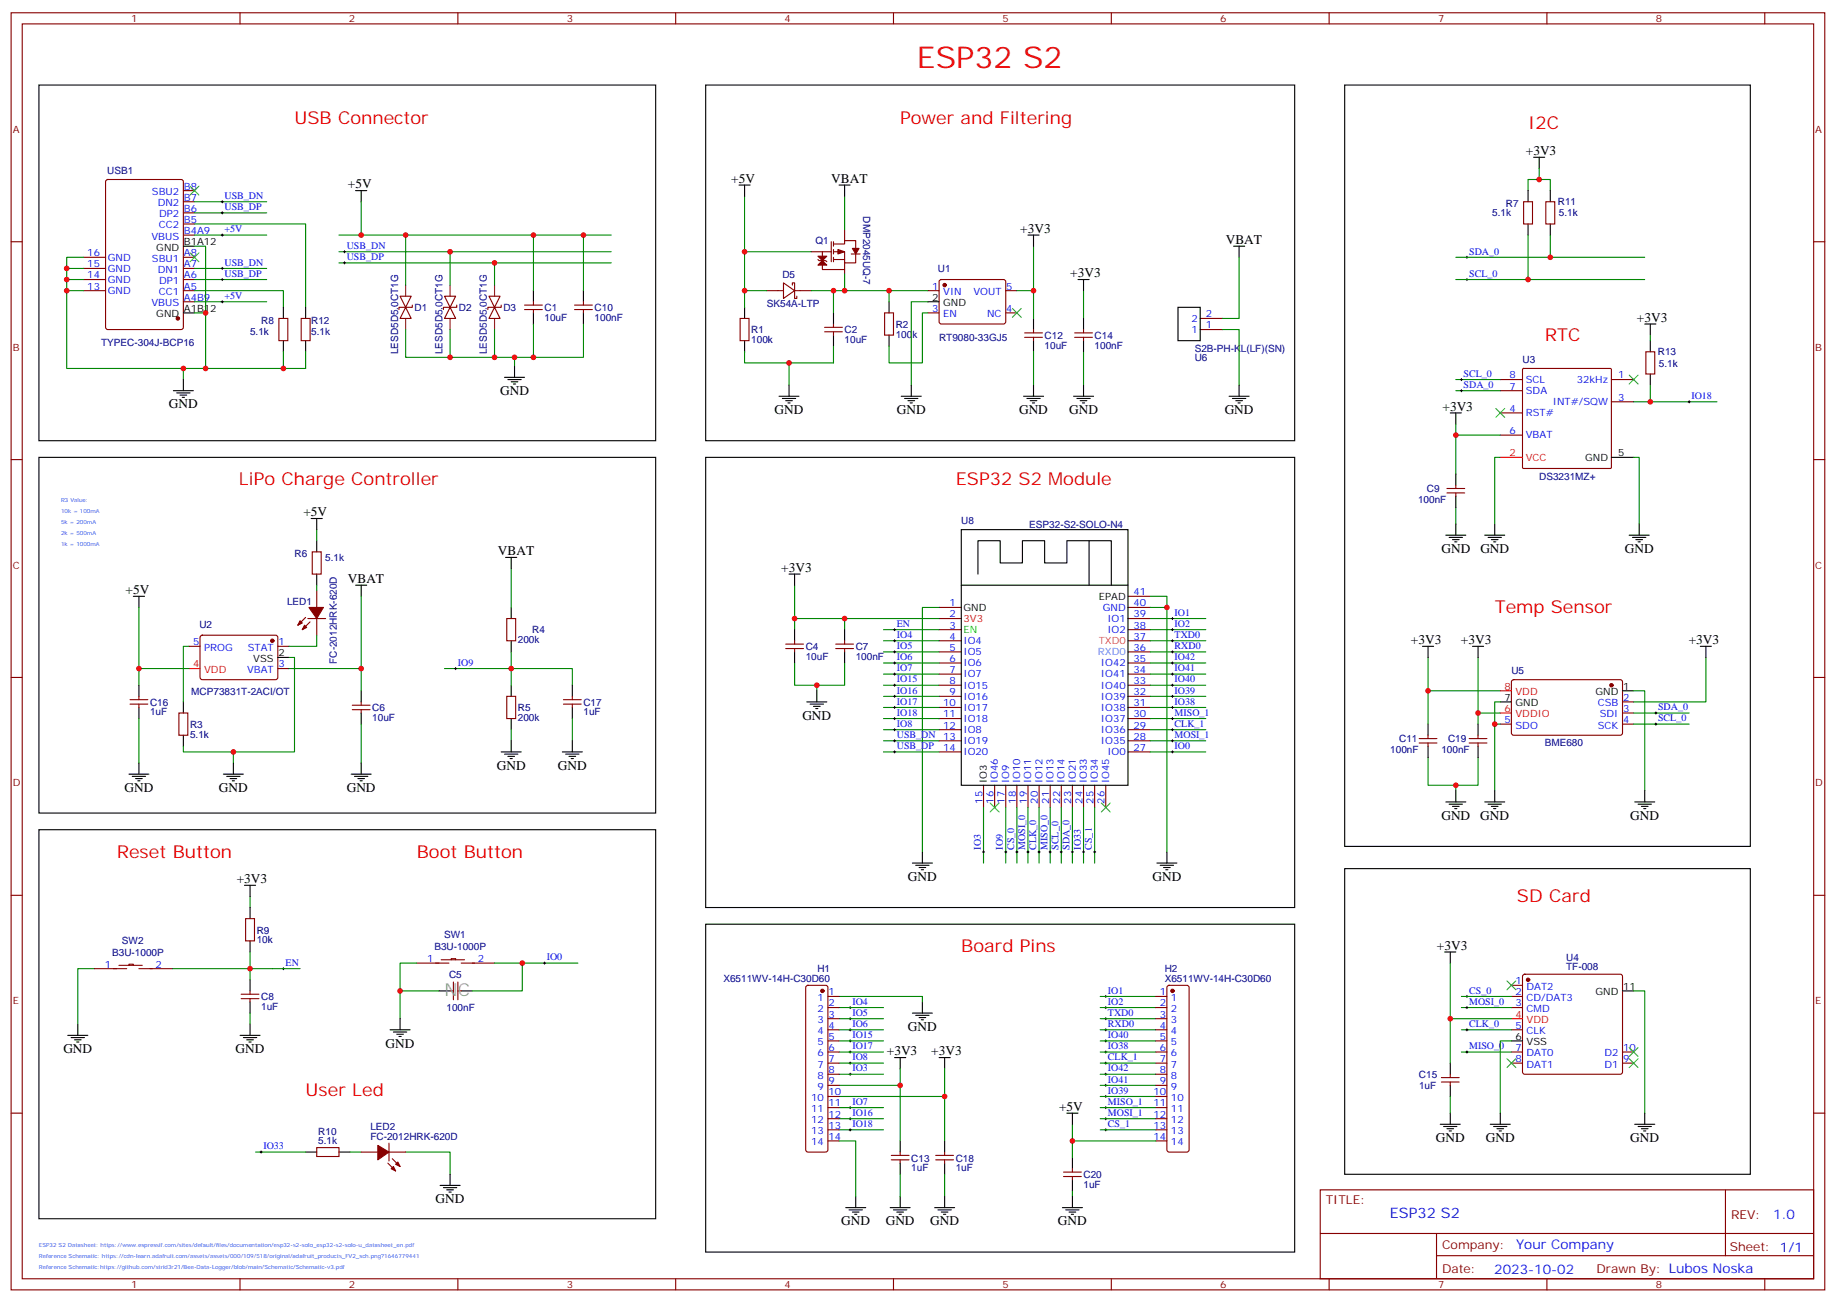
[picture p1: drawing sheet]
<svg xmlns="http://www.w3.org/2000/svg" width="583mm" height="413mm" viewBox="0 0 583 413" stroke-linecap="round" stroke-linejoin="round" font-family="sans-serif">
<g fill="none" stroke="#870000" stroke-width=".35">
<path d="M3.5 4.1h575.8v405.3h-575.8zM7.1 7.6h568.6v398.3h-568.6zM76.2 4.1v3.5M145.3 4.1v3.5M214.5 4.1v3.5M283.6 4.1v3.5M352.8 4.1v3.5M421.9 4.1v3.5M491.1 4.1v3.5M560.2 4.1v3.5M33.7 57.2l.5-.2h23.3l.7 .4v46.5l-.5 .6-23.5 .1-.6-.5-.1-46.4zM3.5 76.7h3.6"/>
<path d="M58.2 74.6h3.5M58.2 71.1h3.5M58.2 67.6h3.5M58.2 64h3.5M58.2 60.5h3.5M257.5 79.9h6.4M261.1 79.9v5.6h7M263.9 76.7v6.4M264.6 77.4h3.5v-1h3.5v2.8M264.6 79.9h3.5v3.5h3.5v-3.5M264.6 76.7v1.4M264.6 79.2v1.4"/>
<path d="M268.1 72.8v3.6M483.7 64h2.8v7.1h-2.8zM490.7 64h2.8v7.1h-2.8zM575.7 76.7h3.6M26.5 92.3h7M26.5 88.7h7M26.5 85.2h7M26.5 81.7h7M58.2 92.3h3.5M58.2 95.8h3.5M58.2 88.7h3.5M58.2 85.2h3.5"/>
<path d="M58.2 81.7h3.5M127 94h3.5l-1.7 3.5zM128.8 97.5l1.7 3.6h-3.5zM130.9 96.8v.7h-4.3v.7M141.1 94h3.5l-1.7 3.5zM142.9 97.5l1.7 3.6h-3.5zM145 96.8v.7h-4.2v.7M155.2 94h3.5l-1.7 3.5zM157 97.5l1.7 3.6h-3.5zM159.1 96.8v.7h-4.2v.7M166.5 98.2h5.7M166.5 96.8h5.7"/>
<path d="M169.3 95.8v1M169.3 98.2v1.1M182.4 98.2h5.6M182.4 96.8h5.6M185.2 95.8v1M185.2 98.2v1.1M243.4 92.3h5.3M248.7 89.8l3.5 2.5-3.5 2.4zM251.5 90.5v-.7h.7v4.9h.7v-.7M252.2 92.3h5.3M259.6 82.4l.4 .3h2.1l.4 .4M264.6 82.4h3.5"/>
<path d="M264.6 81.7v1.4M268.1 83.4v3.6M270.2 80.6h2.8M280.8 99.3h2.8v7.1h-2.8zM294.6 92.3h3.5M294.6 99.3h3.5M298.3 88.9l.5-.2 20 .1 .5 .6-.1 13-.6 .4h-20.1l-.4-.7v-12.7zM319.3 92.3h3.5M319.3 99.3h3.5M88.5 101.1h2.9v7h-2.9zM95.6 101.1h2.8v7h-2.8zM234.9 101.1h2.9v7h-2.9z"/>
<path d="M261.8 105.3h5.6M261.8 103.9h5.6M264.6 102.8v1.1M264.6 105.3v1.1M325.3 107.1h5.6M325.3 105.7h5.6M328.1 104.6v1.1M328.1 107.1v1M341.1 107.1h5.7M341.1 105.7h5.7M344 104.6v1.1M344 107.1v1"/>
<path d="M381 104.6h7.1M381 101.1h7.1M483.4 117.1l.3-.2h27.5l.3 .2v31.2l-.2 .3-27.6 .1-.3-.2zM522.5 111.7h2.8v7h-2.8zM476.2 120.5h7.1M476.2 131.1h7.1M476.2 138.1h7.1M476.2 124h7.1M511.5 120.5h7.1M511.5 127.5h7.1M3.5 145.9h3.6M459.3 156.5h5.7"/>
<path d="M459.3 155h5.7M462.1 154v1M462.1 156.5v1M575.7 145.9h3.6M99.1 175.2h2.9v7h-2.9zM97 196l-2.5 2.4M97.7 196.3h5.7M98.4 197.4l-2.4 2.4M100.5 187.5v5.3M100.5 196.3v5.3M160.9 196.3h2.8v7.1h-2.8zM298.1 196.3h7.1"/>
<path d="M298.1 192.8h7.1M298.1 199.8h7.1M358.1 196.3h7M358.1 192.8h7M358.1 189.3h7M358.1 199.8h7M3.5 215h3.6M60 205.1h3.5M63.7 201.8l.5-.2 23.6 .1 .4 .6-.1 13-.6 .4h-23.6l-.4-.7v-12.7zM88.2 205.1h3.5M88.2 212.2h3.5M249.4 205.8h5.7"/>
<path d="M249.4 204.4h5.7M252.2 203.4v1M252.2 205.8v1.1M265.3 205.8h5.6M265.3 204.4h5.6M268.1 203.4v1M268.1 205.8v1.1M298.1 203.4h7.1M298.1 206.9h7.1M298.1 210.4h7.1M298.1 214h7.1M298.1 217.5h7.1"/>
<path d="M358.1 203.4h7M358.1 206.9h7M358.1 210.4h7M358.1 214h7M358.1 217.5h7M480 215.9l.5-.2 34.1 .1 .5 .6-.1 16.5-.7 .5-34.1-.1-.4-.6v-16.3zM575.7 215h3.6M41.3 223.5h5.6M41.3 222.1h5.6M44.1 221v1.1M44.1 223.5v1M56.8 226.3h2.8v7.1h-2.8z"/>
<path d="M111.8 225.2h5.7M111.8 223.8h5.7M114.7 222.8v1M114.7 225.2v1.1M160.9 221h2.8v7.1h-2.8zM178.9 223.5h5.6M178.9 222.1h5.6M181.7 221v1.1M181.7 223.5v1M298.1 221h7.1M298.1 224.5h7.1M298.1 228.1h7.1"/>
<path d="M298.1 231.6h7.1M298.1 235.1h7.1M298.1 238.7h7.1M358.1 221h7M358.1 224.5h7M358.1 228.1h7M358.1 231.6h7M358.1 235.1h7M358.1 238.7h7M450.5 235.8h5.6M450.5 234.4h5.6M453.3 233.4v1"/>
<path d="M453.3 235.8v1.1M466.4 235.8h5.6M466.4 234.4h5.6M469.2 233.4v1M469.2 235.8v1.1M476.2 229.8h3.6M515.1 229.8h3.5M515.1 226.3h3.5M515.1 222.8h3.5M312.2 249.2v7.1M315.7 249.2v7.1M319.3 249.2v7.1"/>
<path d="M322.8 249.2v7.1M326.3 249.2v7.1M329.8 249.2v7.1M333.4 249.2v7.1M336.9 249.2v7.1M340.4 249.2v7.1M344 249.2v7.1M347.5 249.2v7.1M351 249.2v7.1M3.5 284.2h3.6M78 291.6h2.8v7h-2.8zM575.7 284.2h3.6"/>
<path d="M30 307.4h10.2M37.7 306.4h7.5M40.9 306.4v-.4h1.4v.4M44.1 307.4h10.6M76.6 317h5.6M76.6 315.6h5.6M79.4 314.5v1.1M79.4 317v1M132.3 305.7h10.2M140.1 304.6h7.4M142.9 314.5h1M143.2 304.6v-.3h1.4v.3"/>
<path d="M143.9 311.7v5.6M145.3 311.7v5.6M145.3 314.5h1.1M146.4 305.7h10.6M256 312.9l.5-.2h5.6l.5 .2 .2 .5v51.5l-.2 .5-.5 .3h-5.6l-.5-.3-.2-.5v-51.5zM262.8 316.3h3.5M262.8 319.8h3.5M366.9 316.3h3.5M366.9 319.8h3.5M370.7 312.9l.4-.2h5.7l.5 .2 .2 .5v51.5l-.3 .5-.4 .3h-5.7l-.5-.3-.2-.5v-51.5zM479.8 316.3h3.5M479.8 319.8h3.5"/>
<path d="M479.8 312.7h3.5M483.5 309.4l.5-.2h30.3l.5 .2 .3 .5v30.4l-.3 .5-.5 .2h-30.3l-.5-.3-.2-.4v-30.4zM262.8 323.3h3.5M262.8 326.8h3.5M262.8 330.4h3.5M262.8 333.9h3.5M262.8 337.4h3.5M366.9 323.3h3.5M366.9 326.8h3.5M366.9 330.4h3.5M366.9 333.9h3.5M366.9 337.4h3.5"/>
<path d="M479.8 326.8h3.5M479.8 333.9h3.5M479.8 337.4h3.5M515.1 333.9h3.5M515.1 337.4h3.5M3.5 353.3h3.6M262.8 341h3.5M262.8 344.5h3.5M262.8 348h3.5M262.8 351.5h3.5M262.8 355.1h3.5M262.8 358.6h3.5"/>
<path d="M366.9 341h3.5M366.9 344.5h3.5M366.9 348h3.5M366.9 351.5h3.5M366.9 355.1h3.5M366.9 358.6h3.5M457.6 343.4h5.6M457.6 342h5.6M460.4 341v1M460.4 343.4v1.1M575.7 353.3h3.6M100.5 364.2h7.1v2.9h-7.1z"/>
<path d="M114.7 365.7h5.2M123.1 369.2l2.5 2.5M123.5 365.7h5.3M123.5 362.8v5.7M124.5 367.8l2.5 2.4M262.8 362.1h3.5M282.9 368.1h5.7M282.9 366.7h5.7M285.8 365.7v1M285.8 368.1v1.1M297 368.1h5.7M297 366.7h5.7"/>
<path d="M299.9 365.7v1M299.9 368.1v1.1M337.6 373.4h5.7M337.6 372h5.7M340.4 370.9v1.1M340.4 373.4v1.1M366.9 362.1h3.5M419.1 377.6h156.6v28.3h-156.6zM547.7 377.7v20.9M419.1 391.5h156.5M456 398.6h119.6M456 391.5v14.1"/>
<path d="M76.2 405.9v3.5M145.3 405.9v3.5M214.5 405.9v3.5M283.6 405.9v3.5M352.8 405.9v3.5M421.9 405.9v3.5M491.1 405.9v3.5M560.2 405.9v3.5"/>
</g>
<g fill="none" stroke="#008700" stroke-width=".35">
<path d="M488.6 53.4v3.6M61.7 78.1h3.6v21.2M61.7 71.1h35.3v26.4M61.7 74.6h23M61.7 64h23M61.7 67.6h23M107.6 79.9h86.4M107.6 74.6h86.4M114.7 64v10.6M128.8 74.6v15.9M142.9 79.9v10.6M169.3 74.6v17.7"/>
<path d="M185.2 74.6v17.7M236.4 62.3v17.6M257.5 79.9h-21.1v12.4M268.1 62.3v10.5M328.1 78.1v14.2h-5.3M485.1 60.5v-3.5h7v3.5M485.1 74.6v14.1M492.1 74.6v7.1M21.2 88.7h5.3M21.2 92.3h5.3M21.2 85.2h5.3M26.5 81.7h-5.3v35.2h75.8v-5.2"/>
<path d="M61.7 99.3h3.6v17.6M61.7 92.3h28.3v5.2M61.7 88.7h23M61.7 85.2h23M61.7 95.8h23M107.6 83.4h86.4M157 83.4v7.1M243.4 92.3h-7v5.2M257.5 92.3h7.1M268.1 87v5.3M282.2 92.3v3.5M294.6 92.3h-30v7"/>
<path d="M294.6 99.3h-1.8v15.9h-10.6v-5.3M294.6 95.8h-5.3v26.4M328.1 92.3v8.8M344 92.3v8.8M393.3 81.7v19.4h-5.2M462.1 88.7h60M462.1 81.7h60M58.2 116.9v3.6M90 111.7v5.2M128.8 104.6v8.8h14.1v-8.8M157 104.6v8.8h-14.1M163.3 113.4v2.8"/>
<path d="M169.3 102.8v10.6h-12.3M185.2 102.8v10.6h-15.9M250.5 115.2v7M264.6 109.9v5.3h-28.2v-3.5M328.1 111.7v10.5M344 111.7v10.5M388.1 104.6h5.2v17.6M523.9 106.4v1.7M462.1 120.5h14.1M462.1 124h14.1M462.1 134.6v15.9M462.1 138.1h14.1"/>
<path d="M518.6 127.5h26.4M523.9 122.2v5.3M476.2 145.2h-1.7v21.1M518.6 145.2h1.7v21.1M100.5 168.1v3.5M462.1 161v5.3M44.1 192.8v19.4h15.9M100.5 185.7v1.8M114.7 189.3v22.9h-23M162.3 180.4v12.4M252.2 185.7v14.1M252.2 196.3h45.9"/>
<path d="M268.1 196.3v3.5M280.5 199.8h17.6M298.1 192.8h-5.3v77.6M365.1 189.3h5.3v81.1M365.1 192.8h5.3M365.1 196.3h17.7M365.1 199.8h17.7M44.1 212.2v5.3M60 205.1h-1.8v17.7M91.7 208.7h1.8v30h-35.3v-1.8M100.5 201.6v3.5h-8.8M114.7 212.2v7.1"/>
<path d="M141.1 212.2h40.6v5.3M162.3 206.9v10.6M252.2 210.4v7.1h15.9v-7.1M259.3 217.5v1.8M280.5 203.4h17.6M280.5 206.9h17.6M280.5 210.4h17.6M280.5 214h17.6M280.5 217.5h17.6M365.1 203.4h17.7M365.1 206.9h17.7M365.1 210.4h17.7"/>
<path d="M365.1 214h17.7M365.1 217.5h17.7M453.3 219.3h22.9M453.3 208.7v21.1M469.2 208.7v21.1M518.6 219.3h3.5v31.7M541.5 208.7v14.1h-22.9M44.1 228.1v14.1M74.1 238.7v3.5M114.7 229.8v12.4M162.3 231.6v3.5M181.7 228.1v7"/>
<path d="M280.5 235.1h17.6M280.5 238.7h17.6M280.5 221h17.6M280.5 224.5h17.6M280.5 228.1h17.6M280.5 231.6h17.6M365.1 235.1h17.7M365.1 238.7h17.7M365.1 221h17.7M365.1 224.5h17.7M365.1 228.1h17.7M365.1 231.6h17.7"/>
<path d="M469.2 226.3h7M474.5 229.8h1.7M476.2 222.8h-1.7v28.2M518.6 226.3h17.6M518.6 229.8h17.6M312.2 256.3v17.6M319.3 256.3v17.6M322.8 256.3v17.6M326.3 256.3v17.6M329.8 256.3v17.6M333.4 256.3v17.6M336.9 256.3v17.6"/>
<path d="M340.4 256.3v17.6M344 256.3v17.6M347.5 256.3v17.6M453.3 240.4v8.8h15.9v-8.8M462.1 249.2v1.8M79.4 284.5v3.5M30 307.4h-5.3v17.7M54.7 307.4h40.5M79.4 302.2v8.8M127 314.5h12.3M132.3 305.7h-5.3v17.6M157 305.7h26.4"/>
<path d="M165.8 305.7v8.8h-15.9M266.3 316.3h26.5v1.7M266.3 319.8h14.2M349.2 316.3h17.7M349.2 319.8h17.7M460.4 305.7v17.6h19.4M463.9 316.3h15.9M463.9 319.8h15.9M518.6 314.5h3.5v38.8M79.4 321.6v3.5M266.3 333.9h14.2M266.3 337.4h14.2"/>
<path d="M266.3 323.3h14.2M266.3 326.8h14.2M266.3 330.4h14.2M285.8 339.2v5.3h-19.5M299.9 339.2v8.8h-33.6M349.2 333.9h17.7M349.2 337.4h17.7M349.2 323.3h17.7M349.2 326.8h17.7M349.2 330.4h17.7M460.4 323.3v14.1M463.9 333.9h15.9"/>
<path d="M463.9 326.8h15.9M479.8 330.4h-3.6v22.9M266.3 358.6h14.2M266.3 355.1h14.2M266.3 351.5h14.2M266.3 341h14.2M285.8 344.5v17.6M299.9 348v14.1M340.4 356.8v10.6M349.2 358.6h17.7M349.2 355.1h17.7M349.2 351.5h17.7"/>
<path d="M349.2 341h17.7M349.2 344.5h17.7M349.2 348h17.7M460.4 348v5.3M81.1 365.7h15.9M111.1 365.7h3.6M128.8 365.7h14.1v7M266.3 362.1h5.3v17.7M285.8 372.7v7.1M299.9 372.7v7.1M340.4 378v1.8M340.4 362.1h26.5"/>
</g>
<path d="M128.8 90.5v3.5M142.9 90.5v3.5M157 90.5v3.5M128.8 101.1v3.5M142.9 101.1v3.5M157 101.1v3.5" fill="none" stroke="#8c2424" stroke-width=".35"/>
<g fill="none" stroke="#000" stroke-width=".35">
<path d="M12.3 27h195.8v112.9h-195.8zM224 27h187v112.9h-187zM426.9 27h128.7v241.6h-128.7zM234.6 58.7h3.5M236.4 58.7v3.6M266.3 58.7h3.6M268.1 58.7v3.6M486.8 49.9h3.6M488.6 49.9v3.5M58.2 78.1h3.5M112.9 60.5h3.5M114.7 60.5v3.5"/>
<path d="M326.3 74.6h3.5M328.1 74.6v3.5M391.6 78.1h3.5M393.3 78.1v3.6M485.1 60.5v3.5M485.1 71.1v3.5M492.1 60.5v3.5M492.1 71.1v3.5M58.2 99.3h3.5M90 97.5v3.6M97 97.5v3.6M169.3 92.3v3.5"/>
<path d="M169.3 99.3v3.5M185.2 92.3v3.5M185.2 99.3v3.5M236.4 97.5v3.6M264.6 99.3v3.5M282.2 95.8v3.5M294.6 95.8h3.5M342.2 88.7h3.5M344 88.7v3.6M373.9 97.5h7.1v10.6h-7.1zM90 108.1v3.6M97 108.1v3.6"/>
<path d="M160.2 119.8h6.3M163.3 116.2v3.6M236.4 108.1v3.6M264.6 106.4v3.5M282.2 106.4v3.5M328.1 101.1v3.5M328.1 108.1v3.6M344 101.1v3.5M344 108.1v3.6M522.1 102.8h3.5M523.9 102.8v3.6M523.9 108.1v3.6"/>
<path d="M523.9 118.7v3.5M55 124h6.4M56.1 124.7h4.2M57.1 125.4h2.2M57.9 126.1h.7M58.2 120.5v3.5M161.2 120.5h4.3M162.3 121.2h2.1M163 121.9h.7M247.3 125.8h6.3M248.4 126.5h4.2M249.4 127.2h2.1"/>
<path d="M250.1 127.9h.7M250.5 122.2v3.6M286.1 125.8h6.4M287.2 126.5h4.2M288.2 127.2h2.1M288.9 127.9h.7M289.3 122.2v3.6M324.9 125.8h6.4M326 126.5h4.2M327 127.2h2.1M327.7 127.9h.7M328.1 122.2v3.6"/>
<path d="M340.8 125.8h6.3M341.8 126.5h4.3M342.9 127.2h2.1M343.6 127.9h.7M344 122.2v3.6M390.2 125.8h6.3M391.2 126.5h4.3M392.3 127.2h2.1M393 127.9h.7M393.3 122.2v3.6M460.4 131.1h3.5M462.1 131.1v3.5"/>
<path d="M12.3 145.2h195.8v112.9h-195.8zM224 145.2h187v142.8h-187zM462.1 150.5v3.5M462.1 157.5v3.5M511.5 145.2h7.1M98.8 164.6h3.5M100.5 164.6v3.5M100.5 171.6v3.6M160.5 176.9h3.5M162.3 176.9v3.5M305.2 168.1h52.9v81.1h-52.9zM345.7 171.6v14.1"/>
<path d="M459 169.9h6.3M460 170.6h4.3M461.1 171.3h2.1M461.8 172h.7M462.1 166.3v3.6M471.3 169.9h6.4M472.4 170.6h4.2M473.4 171.3h2.1M474.1 172h.7M474.5 166.3v3.6M517.2 169.9h6.3M518.2 170.6h4.3"/>
<path d="M519.3 171.3h2.1M520 172h.7M520.3 166.3v3.6M42.3 189.3h3.6M44.1 189.3v3.5M100.5 182.2v3.5M112.9 185.7h3.5M114.7 185.7v3.6M162.3 192.8v3.5M250.5 182.2h3.5M252.2 182.2v3.5M252.2 199.8v3.6"/>
<path d="M268.1 199.8v3.6M305.2 185.7h52.9M310.4 182.2v-10.6h7.1v7.1h7.1v-7.1h7v7.1h7.1v-7.1h14.1v14.1M44.1 217.5v3.5M88.2 208.7h3.5M114.7 219.3v3.5M162.3 203.4v3.5M162.3 217.5v3.5M181.7 217.5v3.5M252.2 206.9v3.5M259.3 219.3v3.5M268.1 206.9v3.5"/>
<path d="M451.6 205.1h3.5M453.3 205.1v3.6M467.4 205.1h3.6M469.2 205.1v3.6M515.1 219.3h3.5M539.8 205.1h3.5M541.5 205.1v3.6M44.1 224.5v3.6M58.2 222.8v3.5M58.2 233.4v3.5M114.7 226.3v3.5M159.1 238.7h6.4"/>
<path d="M160.2 239.4h4.2M162.3 228.1v3.5M162.3 235.1v3.6M178.5 238.7h6.4M179.6 239.4h4.2M181.7 224.5v3.6M181.7 235.1v3.6M256.1 222.8h6.4M257.2 223.5h4.2M258.2 224.2h2.1M258.9 224.9h.7M453.3 229.8v3.6"/>
<path d="M453.3 236.9v3.5M469.2 229.8v3.6M469.2 236.9v3.5M476.2 222.8h3.6M40.9 245.7h6.4M42 246.4h4.2M43 247.1h2.2M43.7 247.8h.7M44.1 242.2v3.5M70.9 245.7h6.4M72 246.4h4.2M73 247.1h2.1"/>
<path d="M73.7 247.8h.7M74.1 242.2v3.5M111.5 245.7h6.3M112.5 246.4h4.3M113.6 247.1h2.1M114.3 247.8h.7M114.7 242.2v3.5M161.2 240.1h2.1M161.9 240.8h.7M180.6 240.1h2.1M181.3 240.8h.7M459 254.5h6.3"/>
<path d="M460 255.2h4.3M461.1 255.9h2.1M461.8 256.6h.7M462.1 251v3.5M471.3 254.5h6.4M472.4 255.2h4.2M473.4 255.9h2.1M474.1 256.6h.7M474.5 251v3.5M518.9 254.5h6.4M520 255.2h4.2M521.1 255.9h2.1"/>
<path d="M521.8 256.6h.7M522.1 251v3.5M12.3 263.3h195.8v123.5h-195.8zM289.6 273.9h6.4M290.7 274.6h4.2M291.7 275.3h2.2M292.5 276h.7M292.8 270.4v3.5M367.2 273.9h6.4M368.3 274.6h4.2M369.4 275.3h2.1M370.1 276h.7"/>
<path d="M370.4 270.4v3.5M426.9 275.7h128.7v97h-128.7zM77.6 281h3.5M79.4 281v3.5M79.4 288v3.6M79.4 298.6v3.6M224 293.3h187v104.1h-187zM79.4 311v3.5M79.4 318v3.6M139.3 314.5h3.6M146.4 314.5h3.5M292.8 318v3.6"/>
<path d="M458.6 302.2h3.5M460.4 302.2v3.5M515.1 314.5h3.5M21.5 328.6h6.4M22.6 329.3h4.2M23.6 330h2.2M24.3 330.7h.7M24.7 325.1v3.5M76.2 328.6h6.3M77.3 329.3h4.2M78.3 330h2.1M79 330.7h.7"/>
<path d="M79.4 325.1v3.5M123.8 326.8h6.4M124.9 327.6h4.2M125.9 328.3h2.2M126.6 329h.8M127 323.3v3.5M284 335.7h3.5M285.8 335.7v3.5M289.6 321.6h6.4M290.7 322.3h4.2M291.7 323h2.2M292.5 323.7h.7"/>
<path d="M298.1 335.7h3.5M299.9 335.7v3.5M460.4 337.4v3.6M479.8 330.4h3.5M338.7 353.3h3.5M340.4 353.3v3.5M457.2 356.8h6.3M458.3 357.5h4.2M459.3 358.2h2.1M460 359h.7M460.4 344.5v3.5M460.4 353.3v3.5"/>
<path d="M473.1 356.8h6.3M474.1 357.5h4.3M475.2 358.2h2.1M475.9 359h.7M476.2 353.3v3.5M518.9 356.8h6.4M520 357.5h4.2M521.1 358.2h2.1M521.8 359h.7M522.1 353.3v3.5M97 365.7h3.5M107.6 365.7h3.5"/>
<path d="M139.7 376.2h6.3M140.8 376.9h4.2M141.8 377.6h2.1M142.5 378.4h.7M142.9 372.7v3.5M271.6 379.8v3.5M285.8 362.1v3.6M285.8 369.2v3.5M285.8 379.8v3.5M299.9 362.1v3.6M299.9 369.2v3.5M299.9 379.8v3.5"/>
<path d="M340.4 367.4v3.5M340.4 374.5v3.5M340.4 379.8v3.5M268.5 383.3h6.3M269.5 384h4.3M270.6 384.7h2.1M271.3 385.4h.7M282.6 383.3h6.3M283.6 384h4.3M284.7 384.7h2.1M285.4 385.4h.7M296.7 383.3h6.3"/>
<path d="M297.7 384h4.3M298.8 384.7h2.1M299.5 385.4h.7M337.3 383.3h6.3M338.3 384h4.2M339.4 384.7h2.1M340.1 385.4h.7"/>
</g>
<g fill="#870000" stroke="#870000" stroke-width=".35">
<path d="M266 79.2l2.1 .7-2.1 .7z"/>
<path d="M270.6 78.8h2.1l-1.1 1.8z"/>
<path d="M259.6 81.3h2.9l-1.4 1.4z"/>
<path d="M261.1 82.7l1.4 1.4h-2.9z"/>
<path d="M96.7 198.4l.7 .7-1.4 .7z"/>
<path d="M95.2 197l.8 .7-1.5 .7z"/>
<path d="M98.1 192.8h4.6l-2.2 3.5z"/>
<path d="M125.6 369.5l.7-.7 .7 1.4z"/>
<path d="M124.2 370.9l.7-.7 .7 1.5z"/>
<path d="M119.9 363.5l3.6 2.2-3.6 2.4z"/>
<circle cx="299.9" cy="90.5" r=".53"/>
<circle cx="86.4" cy="203.4" r=".53"/>
<circle cx="511.5" cy="217.5" r=".53"/>
<circle cx="56.4" cy="101.1" r=".53"/>
<circle cx="261.1" cy="314.5" r=".53"/>
<circle cx="372.2" cy="314.5" r=".53"/>
<circle cx="485.1" cy="311" r=".53"/>
</g>
<g fill="none" stroke="#3c3" stroke-width=".35">
<path d="M60.3 59.1l2.8 2.8M63.1 59.1l-2.8 2.8M60.3 80.3l2.8 2.8M63.1 80.3l-2.8 2.8M321.4 97.9l2.8 2.8M324.2 97.9l-2.8 2.8M517.2 119.1l2.8 2.8M520 119.1l-2.8 2.8M474.8 129.6l2.9 2.9M477.7 129.6l-2.9 2.9M314.3 254.9l2.8 2.8M317.1 254.9l-2.8 2.8"/>
<path d="M349.6 254.9l2.8 2.8M352.4 254.9l-2.8 2.8M478.4 311.3l2.8 2.8M481.2 311.3l-2.8 2.8M478.4 336l2.8 2.8M481.2 336l-2.8 2.8M517.2 332.5l2.8 2.8M517.2 336l2.8 2.8M520 332.5l-2.8 2.8M520 336l-2.8 2.8"/>
</g>
<path d="M476.2 145.2h7.1M60 212.2h3.5M476.2 219.3h3.6M476.2 226.3h3.6M479.8 323.3h3.5" fill="none" stroke="#f00" stroke-width=".35"/>
<g fill="none" stroke="#000" stroke-width=".32">
<path d="M70.2 64h.7M70.2 67.6h.7M70.2 74.6h.7M70.6 63.7v.7M70.6 67.2v.7M70.6 74.3v.7M109 79.9h.7M109.4 79.6v.7M70.2 88.7h.7M70.2 85.2h.7M70.2 95.8h.7M70.6 84.8v.7"/>
<path d="M70.6 88.4v.7M70.6 95.4v.7M109 83.4h.7M109.4 83.1v.7M465.3 81.7h.7M465.3 88.7h.7M465.7 81.3v.7M465.7 88.4v.7M463.5 120.5h.8M463.5 124h.8M463.9 120.1v.7M463.9 123.6v.8"/>
<path d="M535.9 127.5h.7M536.2 127.2v.7M283.6 199.8h.7M284 199.5v.7M371.8 199.8h.7M371.8 196.3h.7M372.2 196v.7M372.2 199.5v.7M144.3 212.2h.7M144.6 211.8v.7M283.6 206.9h.7M283.6 203.4h.7"/>
<path d="M283.6 210.4h.7M283.6 214h.7M283.6 217.5h.7M284 203v.7M284 206.6v.7M284 210.1v.7M284 213.6v.7M284 217.1v.7M371.8 206.9h.7M371.8 203.4h.7M371.8 210.4h.7M371.8 214h.7"/>
<path d="M371.8 217.5h.7M372.2 203v.7M372.2 206.6v.7M372.2 210.1v.7M372.2 213.6v.7M372.2 217.1v.7M283.6 235.1h.7M283.6 238.7h.7M283.6 231.6h.7M283.6 228.1h.7M283.6 221h.7M283.6 224.5h.7"/>
<path d="M284 220.7v.7M284 224.2v.7M284 227.7v.7M284 231.2v.8M284 234.8v.7M284 238.3v.7M371.8 235.1h.7M371.8 238.7h.7M371.8 231.6h.7M371.8 228.1h.7M371.8 221h.7M371.8 224.5h.7"/>
<path d="M372.2 220.7v.7M372.2 224.2v.7M372.2 227.7v.7M372.2 231.2v.8M372.2 234.8v.7M372.2 238.3v.7M525.3 226.3h.7M525.3 229.8h.7M525.6 226v.7M525.6 229.5v.7M311.9 270.4h.7M312.2 270.1v.7"/>
<path d="M318.9 270.4h.7M319.3 270.1v.7M322.4 270.4h.7M322.8 270.1v.7M326 270.4h.7M326.3 270.1v.7M329.5 270.4h.7M329.8 270.1v.7M333 270.4h.7M333.4 270.1v.7M336.5 270.4h.8M336.9 270.1v.7"/>
<path d="M340.1 270.4h.7M340.4 270.1v.7M343.6 270.4h.7M344 270.1v.7M347.1 270.4h.7M347.5 270.1v.7M89.6 307.4h.7M90 307.1v.7M172.5 305.7h.7M172.9 305.3v.7M269.5 319.8h.7M269.9 319.4v.7"/>
<path d="M350.7 316.3h.7M350.7 319.8h.7M351 315.9v.7M351 319.4v.7M465.3 316.3h.7M465.3 319.8h.7M465.7 315.9v.7M465.7 319.4v.7M269.5 337.4h.7M269.5 333.9h.7M269.5 330.4h.7M269.5 326.8h.7"/>
<path d="M269.5 323.3h.7M269.9 323v.7M269.9 326.5v.7M269.9 330v.7M269.9 333.6v.7M269.9 337.1v.7M350.7 337.4h.7M350.7 333.9h.7M350.7 330.4h.7M350.7 326.8h.7M350.7 323.3h.7M351 323v.7"/>
<path d="M351 326.5v.7M351 330v.7M351 333.6v.7M351 337.1v.7M465.3 333.9h.7M465.3 326.8h.7M465.7 326.5v.7M465.7 333.6v.7M269.5 358.6h.7M269.5 341h.7M269.5 355.1h.7M269.5 351.5h.7"/>
<path d="M269.9 340.6v.7M269.9 351.2v.7M269.9 354.7v.7M269.9 358.2v.8M350.7 358.6h.7M350.7 341h.7M350.7 355.1h.7M350.7 351.5h.7M350.7 348h.7M350.7 344.5h.7M351 340.6v.7M351 344.1v.7"/>
<path d="M351 347.7v.7M351 351.2v.7M351 354.7v.7M351 358.2v.8M82.5 365.7h.8M82.9 365.3v.7"/>
</g>
<g fill="#c00">
<circle cx="142.9" cy="79.9" r=".88"/>
<circle cx="142.9" cy="113.4" r=".88"/>
<circle cx="157" cy="113.4" r=".88"/>
<circle cx="236.4" cy="92.3" r=".88"/>
<circle cx="236.4" cy="79.9" r=".88"/>
<circle cx="162.3" cy="212.2" r=".88"/>
<circle cx="250.5" cy="115.2" r=".88"/>
<circle cx="74.1" cy="238.7" r=".88"/>
<circle cx="114.7" cy="212.2" r=".88"/>
<circle cx="370.4" cy="192.8" r=".88"/>
<circle cx="259.3" cy="217.5" r=".88"/>
<circle cx="268.1" cy="196.3" r=".88"/>
<circle cx="252.2" cy="196.3" r=".88"/>
<circle cx="488.6" cy="57" r=".88"/>
<circle cx="157" cy="83.4" r=".88"/>
<circle cx="328.1" cy="92.3" r=".88"/>
<circle cx="485.1" cy="88.7" r=".88"/>
<circle cx="492.1" cy="81.7" r=".88"/>
<circle cx="469.2" cy="226.3" r=".88"/>
<circle cx="114.7" cy="74.6" r=".88"/>
<circle cx="462.1" cy="249.2" r=".88"/>
<circle cx="79.4" cy="307.4" r=".88"/>
<circle cx="127" cy="314.5" r=".88"/>
<circle cx="165.8" cy="305.7" r=".88"/>
<circle cx="128.8" cy="74.6" r=".88"/>
<circle cx="282.2" cy="92.3" r=".88"/>
<circle cx="264.6" cy="92.3" r=".88"/>
<circle cx="268.1" cy="92.3" r=".88"/>
<circle cx="21.2" cy="85.2" r=".88"/>
<circle cx="21.2" cy="88.7" r=".88"/>
<circle cx="21.2" cy="92.3" r=".88"/>
<circle cx="65.3" cy="99.3" r=".88"/>
<circle cx="65.3" cy="116.9" r=".88"/>
<circle cx="90" cy="116.9" r=".88"/>
<circle cx="58.2" cy="116.9" r=".88"/>
<circle cx="453.3" cy="219.3" r=".88"/>
<circle cx="163.3" cy="113.4" r=".88"/>
<circle cx="474.5" cy="229.8" r=".88"/>
<circle cx="462.1" cy="138.1" r=".88"/>
<circle cx="44.1" cy="212.2" r=".88"/>
<circle cx="285.8" cy="344.5" r=".88"/>
<circle cx="299.9" cy="348" r=".88"/>
<circle cx="523.9" cy="127.5" r=".88"/>
<circle cx="340.4" cy="362.1" r=".88"/>
<circle cx="169.3" cy="113.4" r=".88"/>
<circle cx="460.4" cy="323.3" r=".88"/>
<circle cx="169.3" cy="74.6" r=".88"/>
<circle cx="185.2" cy="74.6" r=".88"/>
</g>
<text font-size="9.5" fill="#f00" x="291" y="21.7">ESP32 S2</text>
<g font-size="5.6" fill="#f00">
<text x="93.5" y="39.3">USB Connector</text>
<text x="285.8" y="39.3">Power and Filtering</text>
<text x="485.1" y="41.1">I2C</text>
<text x="490.4" y="108.1">RTC</text>
<text x="75.8" y="154">LiPo Charge Controller</text>
<text x="303.4" y="154">ESP32 S2 Module</text>
<text x="474.5" y="194.6">Temp Sensor</text>
<text x="37" y="272.2">Reset Button</text>
<text x="132.3" y="272.2">Boot Button</text>
<text x="481.5" y="286.3">SD Card</text>
<text x="305.2" y="302.2">Board Pins</text>
<text x="97" y="348">User Led</text>
</g>
<text font-size="5.6" fill="#999" x="141.1" y="316.3">NC</text>
<text font-size="4.6" fill="#00f" x="441.2" y="386.7">ESP32 S2</text>
<g font-size="4.2">
<text x="484.4" y="49.2">+3V3</text>
<text x="110.4" y="59.8">+5V</text>
<text x="232.1" y="58">+5V</text>
<text x="263.9" y="58">VBAT</text>
<text x="323.8" y="73.9">+3V3</text>
<text x="389.1" y="77.4">VBAT</text>
<text x="339.7" y="88">+3V3</text>
<text x="519.6" y="102.1">+3V3</text>
<text x="158.7" y="125.4">GND</text>
<text x="53.6" y="129.6">GND</text>
<text x="245.9" y="131.4">GND</text>
<text x="284.7" y="131.4">GND</text>
<text x="323.5" y="131.4">GND</text>
<text x="339.4" y="131.4">GND</text>
<text x="388.8" y="131.4">GND</text>
<text x="457.9" y="130.4">+3V3</text>
<text x="96.3" y="163.9">+5V</text>
<text x="158" y="176.2">VBAT</text>
<text x="457.6" y="175.5">GND</text>
<text x="469.9" y="175.5">GND</text>
<text x="515.8" y="175.5">GND</text>
<text x="110.4" y="185">VBAT</text>
<text x="248" y="181.5">+3V3</text>
<text x="39.9" y="188.6">+5V</text>
<text x="447.9" y="204.4">+3V3</text>
<text x="463.8" y="204.4">+3V3</text>
<text x="536.1" y="204.4">+3V3</text>
<text x="254.7" y="228.4">GND</text>
<text x="157.7" y="244.3">GND</text>
<text x="177.1" y="244.3">GND</text>
<text x="39.5" y="251.4">GND</text>
<text x="69.5" y="251.4">GND</text>
<text x="110.1" y="251.4">GND</text>
<text x="457.6" y="260.2">GND</text>
<text x="469.9" y="260.2">GND</text>
<text x="517.5" y="260.2">GND</text>
<text x="75.1" y="280.3">+3V3</text>
<text x="288.2" y="279.6">GND</text>
<text x="365.8" y="279.6">GND</text>
<text x="456.1" y="301.4">+3V3</text>
<text x="288.2" y="327.2">GND</text>
<text x="20.1" y="334.3">GND</text>
<text x="74.8" y="334.3">GND</text>
<text x="122.4" y="332.5">GND</text>
<text x="281.5" y="335">+3V3</text>
<text x="295.6" y="335">+3V3</text>
<text x="336.2" y="352.6">+5V</text>
<text x="455.8" y="362.5">GND</text>
<text x="471.7" y="362.5">GND</text>
<text x="517.5" y="362.5">GND</text>
<text x="138.3" y="381.9">GND</text>
<text x="267.1" y="388.9">GND</text>
<text x="281.2" y="388.9">GND</text>
<text x="295.3" y="388.9">GND</text>
<text x="335.8" y="388.9">GND</text>
</g>
<g font-size="4.2" fill="#00f">
<text x="562.9" y="386.9">1.0</text>
<text x="481.3" y="396.5">Your Company</text>
<text x="474.4" y="404.3">2023-10-02</text>
</g>
<g font-size="3.9" fill="#800">
<text x="420.9" y="382.2">TITLE:</text>
<text x="549.5" y="386.9">REV:</text>
<text x="457.8" y="396.4">Company:</text>
<text x="549.1" y="397.1">Sheet: 1/1</text>
<text x="457.8" y="404.1">Date:</text>
<text x="506.8" y="404.2">Drawn By: Lubos Noska</text>
</g>
<g font-size="3.2" fill="#800">
<text x="41.6" y="7.1">1</text>
<text x="110.8" y="7.1">2</text>
<text x="179.9" y="7.1">3</text>
<text x="249.1" y="7.1">4</text>
<text x="318.2" y="7.1">5</text>
<text x="387.3" y="7.1">6</text>
<text x="456.5" y="7.1">7</text>
<text x="525.6" y="7.1">8</text>
<text x="4.1" y="42.2">A</text>
<text x="576.3" y="42.2">A</text>
<text x="4.1" y="111.3">B</text>
<text x="576.3" y="111.3">B</text>
<text x="4.1" y="180.4">C</text>
<text x="576.3" y="180.4">C</text>
<text x="4.1" y="249.6">D</text>
<text x="576.3" y="249.6">D</text>
<text x="4.1" y="318.7">E</text>
<text x="576.3" y="318.7">E</text>
<text x="41.6" y="408.9">1</text>
<text x="110.8" y="408.9">2</text>
<text x="179.9" y="408.9">3</text>
<text x="249.1" y="408.9">4</text>
<text x="318.2" y="408.9">5</text>
<text x="387.3" y="408.9">6</text>
<text x="456.5" y="408.9">7</text>
<text x="525.6" y="408.9">8</text>
</g>
<g font-size="3.2" fill="#000080">
<text x="34" y="55.2">USB1</text>
<text x="478" y="65.8">R7</text>
<text x="494.5" y="65.2">R11</text>
<text x="274" y="68.7" transform="rotate(90 274 68.7)">DMP2045UQ-7</text>
<text x="473.7" y="68.7">5.1k</text>
<text x="494.8" y="68.7">5.1k</text>
<text x="258.9" y="77.5">Q1</text>
<text x="248.4" y="88.1">D5</text>
<text x="297.8" y="86.3">U1</text>
<text x="131.6" y="98.8">D1</text>
<text x="145.7" y="98.8">D2</text>
<text x="159.8" y="98.8">D3</text>
<text x="172.9" y="101.8">10uF</text>
<text x="172.9" y="98.8">C1</text>
<text x="188.7" y="101.9">100nF</text>
<text x="188.7" y="98.7">C10</text>
<text x="243.4" y="97.5">SK54A-LTP</text>
<text x="79.4" y="106.4">5.1k</text>
<text x="82.9" y="102.8">R8</text>
<text x="98.8" y="106.4">5.1k</text>
<text x="98.8" y="102.8">R12</text>
<text x="238.5" y="105.7">R1</text>
<text x="268.1" y="105.8">C2</text>
<text x="284.3" y="107.1">100k</text>
<text x="284.3" y="104">R2</text>
<text x="331.6" y="107.6">C12</text>
<text x="347.5" y="107.5">C14</text>
<text x="32.1" y="109.9">TYPEC-304J-BCP16</text>
<text x="126.4" y="112.4" transform="rotate(-90 126.4 112.4)">LESD5D5.0CT1G</text>
<text x="140.5" y="112.4" transform="rotate(-90 140.5 112.4)">LESD5D5.0CT1G</text>
<text x="154.6" y="112.4" transform="rotate(-90 154.6 112.4)">LESD5D5.0CT1G</text>
<text x="238.5" y="108.9">100k</text>
<text x="268.1" y="108.9">10uF</text>
<text x="298.1" y="108.1">RT9080-33GJ5</text>
<text x="331.6" y="110.6">10uF</text>
<text x="347.5" y="110.7">100nF</text>
<text x="379.3" y="111.7">S2B-PH-KL(LF)(SN)</text>
<text x="526.3" y="112.8">R13</text>
<text x="379.3" y="114.7">U6</text>
<text x="483.3" y="115.2">U3</text>
<text x="526.6" y="116.3">5.1k</text>
<text x="488.6" y="152.2">DS3231MZ+</text>
<text x="450.1" y="159.6">100nF</text>
<text x="453" y="156.1">C9</text>
<text x="305.2" y="166.3">U8</text>
<text x="326.7" y="167.5">ESP32-S2-SOLO-N4</text>
<text x="93.5" y="176.9">R6</text>
<text x="103.3" y="178">5.1k</text>
<text x="91.1" y="192.2">LED1</text>
<text x="63.3" y="199.3">U2</text>
<text x="169" y="201">R4</text>
<text x="164.4" y="204.2">200k</text>
<text x="255.8" y="209.4">10uF</text>
<text x="255.8" y="206.4">C4</text>
<text x="271.6" y="209.5">100nF</text>
<text x="271.6" y="206.3">C7</text>
<text x="107" y="210.7" transform="rotate(-90 107 210.7)">FC-2012HRK-620D</text>
<text x="479.8" y="214">U5</text>
<text x="60.7" y="220.5">MCP73831T-2ACI/OT</text>
<text x="47.6" y="227.1">1uF</text>
<text x="47.6" y="224">C16</text>
<text x="118.2" y="225.8">C6</text>
<text x="164.4" y="225.8">R5</text>
<text x="185.2" y="227.1">1uF</text>
<text x="185.2" y="224">C17</text>
<text x="60.3" y="231">R3</text>
<text x="118.2" y="228.8">10uF</text>
<text x="164.4" y="228.8">200k</text>
<text x="60.3" y="234.1">5.1k</text>
<text x="441.3" y="239">100nF</text>
<text x="444.1" y="235.5">C11</text>
<text x="457.6" y="239">100nF</text>
<text x="459.7" y="235.5">C19</text>
<text x="490.4" y="236.9">BME680</text>
<text x="38.7" y="299.6">SW2</text>
<text x="81.5" y="299.4">10k</text>
<text x="81.5" y="296.3">R9</text>
<text x="141" y="297.9">SW1</text>
<text x="35.6" y="303.3">B3U-1000P</text>
<text x="137.9" y="301.5">B3U-1000P</text>
<text x="497.2" y="304.9">U4</text>
<text x="142.5" y="310.4">C5</text>
<text x="229.6" y="311.7">X6511WV-14H-C30D60</text>
<text x="259.5" y="308.5">H1</text>
<text x="369.7" y="311.7">X6511WV-14H-C30D60</text>
<text x="369.7" y="308.5">H2</text>
<text x="497.2" y="307.9">TF-008</text>
<text x="82.9" y="317.5">C8</text>
<text x="82.9" y="320.6">1uF</text>
<text x="141.7" y="320.9">100nF</text>
<text x="450.4" y="342.1">C15</text>
<text x="450.5" y="345.6">1uF</text>
<text x="117.6" y="358.6">LED2</text>
<text x="101" y="363.2">5.1k</text>
<text x="101" y="360.1">R10</text>
<text x="117.6" y="361.8">FC-2012HRK-620D</text>
<text x="289.3" y="371.7">1uF</text>
<text x="289.3" y="368.7">C13</text>
<text x="303.4" y="371.7">1uF</text>
<text x="303.4" y="368.7">C18</text>
<text x="344" y="377">1uF</text>
<text x="344" y="374">C20</text>
</g>
<g font-size="3.2" fill="#00f">
<text x="48.2" y="61.9">SBU2</text>
<text x="50.1" y="65.4">DN2</text>
<text x="58.4" y="63.7">B7</text>
<text x="58.4" y="60.1">B8</text>
<text x="71.3" y="63.1">USB_DN</text>
<text x="50.5" y="69">DP2</text>
<text x="58.4" y="70.7">B5</text>
<text x="58.4" y="67.2">B6</text>
<text x="71.3" y="66.7">USB_DP</text>
<text x="48.1" y="76">VBUS</text>
<text x="50.5" y="72.5">CC2</text>
<text x="58.4" y="74.3">B4A9</text>
<text x="71.3" y="73.7">+5V</text>
<text x="27.7" y="81.3">16</text>
<text x="34.2" y="82.7">GND</text>
<text x="48.2" y="83.1">SBU1</text>
<text x="58.4" y="81.3">A8</text>
<text x="110.1" y="79">USB_DN</text>
<text x="110.1" y="82.5">USB_DP</text>
<text x="466.4" y="80.8">SDA_0</text>
<text x="27.7" y="88.4">14</text>
<text x="27.7" y="84.8">15</text>
<text x="34.2" y="89.8">GND</text>
<text x="34.2" y="86.3">GND</text>
<text x="50.1" y="86.6">DN1</text>
<text x="58.4" y="88.4">A6</text>
<text x="58.4" y="84.8">A7</text>
<text x="71.3" y="84.3">USB_DN</text>
<text x="71.3" y="87.8">USB_DP</text>
<text x="466.4" y="87.8">SCL_0</text>
<text x="27.7" y="91.9">13</text>
<text x="34.2" y="93.3">GND</text>
<text x="50.5" y="93.7">CC1</text>
<text x="50.5" y="90.1">DP1</text>
<text x="58.4" y="95.4">A4B9</text>
<text x="58.4" y="91.9">A5</text>
<text x="71.3" y="94.9">+5V</text>
<text x="295.9" y="91.9">1</text>
<text x="299.4" y="93.7">VIN</text>
<text x="309" y="93.7">VOUT</text>
<text x="319.4" y="91.9">5</text>
<text x="48.1" y="97.2">VBUS</text>
<text x="295.9" y="99">3</text>
<text x="299.4" y="100.7">EN</text>
<text x="313.4" y="100.7">NC</text>
<text x="319.4" y="99">4</text>
<text x="382.8" y="100.7">2</text>
<text x="378.3" y="105.7">1</text>
<text x="378.3" y="102.1">2</text>
<text x="382.8" y="104.2">1</text>
<text x="464.6" y="119.6">SCL_0</text>
<text x="464.6" y="123.1">SDA_0</text>
<text x="479.2" y="123.6">7</text>
<text x="479.2" y="120.1">8</text>
<text x="484.4" y="125.1">SDA</text>
<text x="484.4" y="121.5">SCL</text>
<text x="500.5" y="121.5">32kHz</text>
<text x="513.6" y="120.1">1</text>
<text x="479.2" y="130.7">4</text>
<text x="493" y="128.6">INT#/SQW</text>
<text x="513.6" y="127.2">3</text>
<text x="536.9" y="126.6">IO18</text>
<text x="479.2" y="137.8">6</text>
<text x="484.4" y="132.1">RST#</text>
<text x="484.4" y="139.2">VBAT</text>
<text x="359.8" y="188.9">41</text>
<text x="301.4" y="196">2</text>
<text x="301.4" y="192.4">1</text>
<text x="350.1" y="193.9">GND</text>
<text x="351.5" y="197.4">IO1</text>
<text x="359.8" y="196">39</text>
<text x="359.8" y="192.4">40</text>
<text x="372.9" y="195.4">IO1</text>
<text x="284.7" y="202.5">IO4</text>
<text x="284.7" y="199">EN</text>
<text x="301.4" y="203">4</text>
<text x="301.4" y="199.5">3</text>
<text x="351.5" y="200.9">IO2</text>
<text x="359.8" y="199.5">38</text>
<text x="359.8" y="203">37</text>
<text x="372.9" y="202.5">TXD0</text>
<text x="372.9" y="199">IO2</text>
<text x="61.3" y="204.8">5</text>
<text x="64.8" y="206.6">PROG</text>
<text x="78.6" y="206.6">STAT</text>
<text x="88.4" y="204.8">1</text>
<text x="284.7" y="206">IO5</text>
<text x="284.7" y="209.5">IO6</text>
<text x="301.4" y="206.6">5</text>
<text x="305.9" y="208">IO5</text>
<text x="305.9" y="204.4">IO4</text>
<text x="359.8" y="206.6">36</text>
<text x="372.9" y="209.5">IO42</text>
<text x="372.9" y="206">RXD0</text>
<text x="78.4" y="213.6">VBAT</text>
<text x="88.4" y="211.8">3</text>
<text x="145.3" y="211.3">IO9</text>
<text x="284.7" y="213.1">IO7</text>
<text x="301.4" y="213.6">7</text>
<text x="301.4" y="210.1">6</text>
<text x="305.9" y="215">IO7</text>
<text x="305.9" y="211.5">IO6</text>
<text x="349.5" y="211.5">IO42</text>
<text x="349.5" y="215">IO41</text>
<text x="359.8" y="210.1">35</text>
<text x="359.8" y="213.6">34</text>
<text x="372.9" y="213.1">IO41</text>
<text x="284.7" y="216.6">IO15</text>
<text x="284.7" y="220.1">IO16</text>
<text x="301.4" y="220.7">9</text>
<text x="301.4" y="217.1">8</text>
<text x="305.9" y="218.5">IO15</text>
<text x="349.5" y="218.5">IO40</text>
<text x="359.8" y="217.1">33</text>
<text x="359.8" y="220.7">32</text>
<text x="372.9" y="220.1">IO39</text>
<text x="372.9" y="216.6">IO40</text>
<text x="284.7" y="223.7">IO17</text>
<text x="284.7" y="227.2">IO18</text>
<text x="299.4" y="227.7">11</text>
<text x="299.4" y="224.2">10</text>
<text x="305.9" y="225.6">IO17</text>
<text x="305.9" y="222.1">IO16</text>
<text x="349.5" y="222.1">IO39</text>
<text x="349.5" y="225.6">IO38</text>
<text x="359.8" y="224.2">31</text>
<text x="359.8" y="227.7">30</text>
<text x="372.9" y="223.7">IO38</text>
<text x="372.9" y="227.2">MISO_1</text>
<text x="507.2" y="224.2">CSB</text>
<text x="507.8" y="227.7">SDI</text>
<text x="515.2" y="226">3</text>
<text x="515.2" y="222.4">2</text>
<text x="526.3" y="225.4">SDA_0</text>
<text x="284.7" y="230.7">IO8</text>
<text x="299.4" y="231.2">12</text>
<text x="305.9" y="232.7">IO8</text>
<text x="305.9" y="229.1">IO18</text>
<text x="349.5" y="229.1">IO37</text>
<text x="349.5" y="232.7">IO36</text>
<text x="359.8" y="231.2">29</text>
<text x="372.9" y="230.7">CLK_1</text>
<text x="477.6" y="229.5">5</text>
<text x="481.1" y="231.2">SDO</text>
<text x="507.2" y="231.2">SCK</text>
<text x="515.2" y="229.5">4</text>
<text x="526.3" y="229">SCL_0</text>
<text x="284.7" y="234.2">USB_DN</text>
<text x="284.7" y="237.8">USB_DP</text>
<text x="299.4" y="238.3">14</text>
<text x="299.4" y="234.8">13</text>
<text x="305.9" y="239.7">IO20</text>
<text x="305.9" y="236.2">IO19</text>
<text x="349.5" y="236.2">IO35</text>
<text x="351.5" y="239.7">IO0</text>
<text x="359.8" y="234.8">28</text>
<text x="359.8" y="238.3">27</text>
<text x="372.9" y="234.2">MOSI_1</text>
<text x="372.9" y="237.8">IO0</text>
<text x="316.8" y="248.5" transform="rotate(-90 316.8 248.5)">IO46</text>
<text x="320.3" y="248.5" transform="rotate(-90 320.3 248.5)">IO9</text>
<text x="323.8" y="248.5" transform="rotate(-90 323.8 248.5)">IO10</text>
<text x="327.4" y="248.5" transform="rotate(-90 327.4 248.5)">IO11</text>
<text x="330.9" y="248.5" transform="rotate(-90 330.9 248.5)">IO12</text>
<text x="334.4" y="248.5" transform="rotate(-90 334.4 248.5)">IO13</text>
<text x="338" y="248.5" transform="rotate(-90 338 248.5)">IO14</text>
<text x="341.5" y="248.5" transform="rotate(-90 341.5 248.5)">IO21</text>
<text x="345" y="248.5" transform="rotate(-90 345 248.5)">IO33</text>
<text x="348.5" y="248.5" transform="rotate(-90 348.5 248.5)">IO34</text>
<text x="352.1" y="248.5" transform="rotate(-90 352.1 248.5)">IO45</text>
<text x="311.9" y="255" transform="rotate(-90 311.9 255)">15</text>
<text x="315.4" y="255" transform="rotate(-90 315.4 255)">16</text>
<text x="318.9" y="255" transform="rotate(-90 318.9 255)">17</text>
<text x="322.4" y="255" transform="rotate(-90 322.4 255)">18</text>
<text x="326" y="255" transform="rotate(-90 326 255)">19</text>
<text x="329.5" y="255" transform="rotate(-90 329.5 255)">20</text>
<text x="333" y="255" transform="rotate(-90 333 255)">21</text>
<text x="336.5" y="255" transform="rotate(-90 336.5 255)">22</text>
<text x="340.1" y="255" transform="rotate(-90 340.1 255)">23</text>
<text x="343.6" y="255" transform="rotate(-90 343.6 255)">24</text>
<text x="347.1" y="255" transform="rotate(-90 347.1 255)">25</text>
<text x="350.7" y="255" transform="rotate(-90 350.7 255)">26</text>
<text x="311.3" y="269.7" transform="rotate(-90 311.3 269.7)">IO3</text>
<text x="318.4" y="269.7" transform="rotate(-90 318.4 269.7)">IO9</text>
<text x="321.9" y="269.7" transform="rotate(-90 321.9 269.7)">CS_0</text>
<text x="325.4" y="269.7" transform="rotate(-90 325.4 269.7)">MOSI_0</text>
<text x="329" y="269.7" transform="rotate(-90 329 269.7)">CLK_0</text>
<text x="332.5" y="269.7" transform="rotate(-90 332.5 269.7)">MISO_0</text>
<text x="336" y="269.7" transform="rotate(-90 336 269.7)">SCL_0</text>
<text x="339.5" y="269.7" transform="rotate(-90 339.5 269.7)">SDA_0</text>
<text x="343.1" y="269.7" transform="rotate(-90 343.1 269.7)">IO33</text>
<text x="346.6" y="269.7" transform="rotate(-90 346.6 269.7)">CS_1</text>
<text x="135.6" y="305.3">1</text>
<text x="151.7" y="305.3">2</text>
<text x="173.6" y="304.8">IO0</text>
<text x="33.3" y="307.1">1</text>
<text x="49.4" y="307.1">2</text>
<text x="90.7" y="306.6">EN</text>
<text x="259.5" y="317.7">1</text>
<text x="263" y="315.9">1</text>
<text x="351.7" y="315.4">IO1</text>
<text x="368.2" y="315.9">1</text>
<text x="371.7" y="317.7">1</text>
<text x="466.4" y="315.4">CS_0</text>
<text x="481.1" y="312.4">1</text>
<text x="481.1" y="315.9">2</text>
<text x="484.6" y="314.1">DAT2</text>
<text x="484.6" y="317.7">CD/DAT3</text>
<text x="259.5" y="321.2">2</text>
<text x="263" y="319.4">2</text>
<text x="263" y="323">3</text>
<text x="270.6" y="322.4">IO5</text>
<text x="270.6" y="318.9">IO4</text>
<text x="351.7" y="322.4">TXD0</text>
<text x="351.7" y="318.9">IO2</text>
<text x="368.2" y="319.4">2</text>
<text x="368.2" y="323">3</text>
<text x="371.7" y="321.2">2</text>
<text x="466.4" y="318.9">MOSI_0</text>
<text x="481.1" y="319.4">3</text>
<text x="484.6" y="321.2">CMD</text>
<text x="259.5" y="324.7">3</text>
<text x="259.5" y="328.3">4</text>
<text x="263" y="326.5">4</text>
<text x="270.6" y="329.5">IO15</text>
<text x="270.6" y="326">IO6</text>
<text x="351.7" y="329.5">IO40</text>
<text x="351.7" y="326">RXD0</text>
<text x="368.2" y="326.5">4</text>
<text x="371.7" y="324.7">3</text>
<text x="371.7" y="328.3">4</text>
<text x="466.4" y="326">CLK_0</text>
<text x="481.1" y="326.5">5</text>
<text x="484.6" y="328.3">CLK</text>
<text x="259.5" y="331.8">5</text>
<text x="259.5" y="335.3">6</text>
<text x="263" y="330">5</text>
<text x="263" y="333.6">6</text>
<text x="270.6" y="333">IO17</text>
<text x="351.7" y="333">IO38</text>
<text x="368.2" y="330">5</text>
<text x="368.2" y="333.6">6</text>
<text x="371.7" y="331.8">5</text>
<text x="371.7" y="335.3">6</text>
<text x="466.4" y="333">MISO_0</text>
<text x="481.1" y="333.6">7</text>
<text x="484.6" y="335.3">DAT0</text>
<text x="509.3" y="335.3">D2</text>
<text x="515.2" y="333.6">10</text>
<text x="259.5" y="338.8">7</text>
<text x="263" y="337.1">7</text>
<text x="263" y="340.6">8</text>
<text x="270.6" y="336.5">IO8</text>
<text x="270.6" y="340.1">IO3</text>
<text x="351.7" y="336.5">CLK_1</text>
<text x="351.7" y="340.1">IO42</text>
<text x="368.2" y="337.1">7</text>
<text x="368.2" y="340.6">8</text>
<text x="371.7" y="338.8">7</text>
<text x="481.1" y="337.1">8</text>
<text x="484.6" y="338.8">DAT1</text>
<text x="509.3" y="338.8">D1</text>
<text x="515.2" y="337.1">9</text>
<text x="259.5" y="342.4">8</text>
<text x="259.5" y="345.9">9</text>
<text x="263" y="344.1">9</text>
<text x="263" y="347.7">10</text>
<text x="351.7" y="347.1">IO39</text>
<text x="351.7" y="343.6">IO41</text>
<text x="366.2" y="347.7">10</text>
<text x="368.2" y="344.1">9</text>
<text x="371.7" y="342.4">8</text>
<text x="371.7" y="345.9">9</text>
<text x="257.5" y="349.4">10</text>
<text x="257.5" y="353">11</text>
<text x="263" y="351.2">11</text>
<text x="270.6" y="350.7">IO7</text>
<text x="351.7" y="350.7">MISO_1</text>
<text x="366.2" y="351.2">11</text>
<text x="371.7" y="349.4">10</text>
<text x="371.7" y="353">11</text>
<text x="257.5" y="356.5">12</text>
<text x="263" y="354.7">12</text>
<text x="263" y="358.2">13</text>
<text x="270.6" y="357.7">IO18</text>
<text x="270.6" y="354.2">IO16</text>
<text x="351.7" y="357.7">CS_1</text>
<text x="351.7" y="354.2">MOSI_1</text>
<text x="366.2" y="354.7">12</text>
<text x="366.2" y="358.2">13</text>
<text x="371.7" y="356.5">12</text>
<text x="83.6" y="364.8">IO33</text>
<text x="257.5" y="360">13</text>
<text x="257.5" y="363.5">14</text>
<text x="263" y="361.8">14</text>
<text x="366.2" y="361.8">14</text>
<text x="371.7" y="360">13</text>
<text x="371.7" y="363.5">14</text>
</g>
<g font-size="3.2">
<text x="58.4" y="77.8">B1A12</text>
<text x="49.6" y="79.6">GND</text>
<text x="295.9" y="95.4">2</text>
<text x="49.6" y="100.7">GND</text>
<text x="58.4" y="99">A1B12</text>
<text x="299.4" y="97.2">GND</text>
<text x="503.2" y="146.2">GND</text>
<text x="513.6" y="144.8">5</text>
<text x="348.8" y="190.3">EPAD</text>
<text x="305.9" y="193.9">GND</text>
<text x="88.4" y="208.3">2</text>
<text x="80.4" y="210.1">VSS</text>
<text x="506.5" y="220.7">GND</text>
<text x="515.2" y="218.9">1</text>
<text x="477.6" y="222.4">7</text>
<text x="481.1" y="224.2">GND</text>
<text x="313.3" y="248.5" transform="rotate(-90 313.3 248.5)">IO3</text>
<text x="506.5" y="315.9">GND</text>
<text x="515.2" y="314.1">11</text>
<text x="481.1" y="330">6</text>
<text x="484.6" y="331.8">VSS</text>
</g>
<g font-size="3.2" fill="#f00">
<text x="479.2" y="144.8">2</text>
<text x="484.4" y="146.2">VCC</text>
<text x="305.9" y="197.4">3V3</text>
<text x="61.3" y="211.8">4</text>
<text x="64.8" y="213.6">VDD</text>
<text x="477.6" y="218.9">8</text>
<text x="481.1" y="220.7">VDD</text>
<text x="477.6" y="226">6</text>
<text x="481.1" y="227.7">VDDIO</text>
<text x="481.1" y="323">4</text>
<text x="484.6" y="324.7">VDD</text>
</g>
<text font-size="3.2" fill="#0f0" x="305.9" y="200.9">EN</text>
<text font-size="3.2" fill="#0cf" x="348.5" y="208">RXD0</text>
<text font-size="3.2" fill="#f90" x="348.8" y="204.4">TXD0</text>
<g font-size="1.8" fill="#06f">
<text x="19.4" y="159.3">R3 Value:</text>
<text x="19.4" y="162.8">10k = 100mA</text>
<text x="19.4" y="166.3">5k = 200mA</text>
<text x="19.4" y="169.9">2k = 500mA</text>
<text x="19.4" y="173.4">1k = 1000mA</text>
<text x="12.3" y="395.6">ESP32 S2 Datasheet: https://www.espressif.com/sites/default/files/documentation/esp32-s2-solo_esp32-s2-solo-u_datasheet_en.pdf</text>
<text x="12.3" y="399.2">Reference Schematic: https://cdn-learn.adafruit.com/assets/assets/000/109/518/original/adafruit_products_FV2_sch.png?1646779441</text>
<text x="12.3" y="402.7">Reference Schematic:https://github.com/strid3r21/Bee-Data-Logger/blob/main/Schematic/Schematic-v3.pdf</text>
</g>
</svg>
